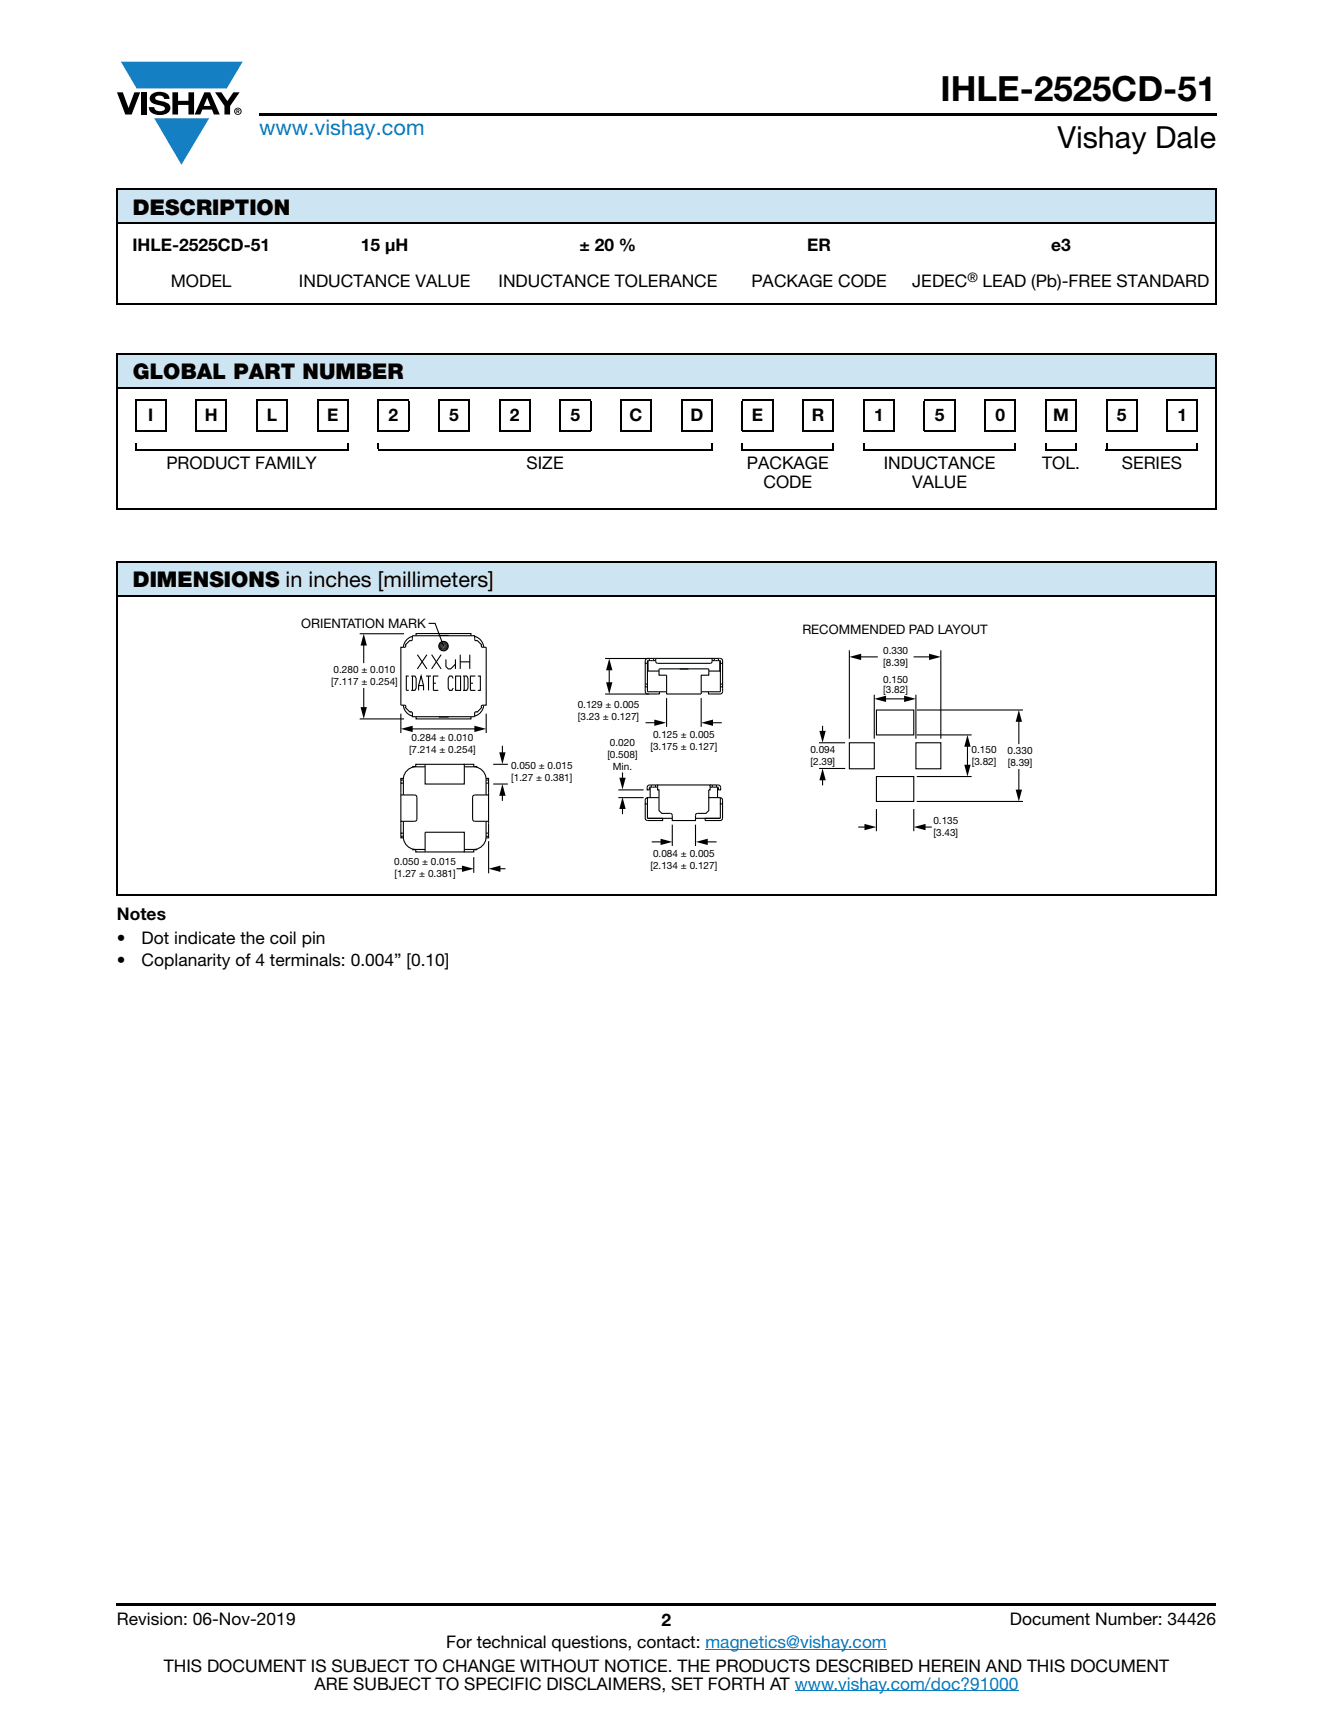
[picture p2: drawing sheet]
<svg xmlns="http://www.w3.org/2000/svg" width="216mm" height="279mm" viewBox="0 0 216 279" stroke-linecap="round" stroke-linejoin="round" font-family="sans-serif">
<g fill="#147fc3">
<path d="M19.6 10h19.7l-2.6 4.3h-1.1h-13.5z"/>
<path d="M25 19.2h8.9l-4.5 7.5z"/>
</g>
<g fill="#000">
<path d="M18.9 15h1l.9 2.5 1-2.5h.9l-1.4 3.6h-1zM22.9 15h.9v3.6h-.9zM24.6 15.3a2.1 2.1 0 0 1 2.8 .3l.1 .4h-.9a.79 .79 0 0 0-.7-.5 .79 .79 0 0 0-.8 .4l.3 .3 1 .2a1.08 1.08 0 0 1 1 .6 1.08 1.08 0 0 1-.1 1.2 2.28 2.28 0 0 1-3.1-.4l-.1-.4h.9a.96 .96 0 0 0 .8 .6 .96 .96 0 0 0 .9-.4 1.31 1.31 0 0 0-1.2-.6 1.03 1.03 0 0 1-1.1-.6 1.03 1.03 0 0 1 .2-1.1zM27.9 15h.9v1.3h1.7v-1.3h.9v3.6h-.9v-1.6h-1.7v1.6h-.9zM34.8 15h1.1l.9 1.4 1-1.4h1l-1.5 2.2v1.4h-.9v-1.4z"/>
<path d="M33.6 15.9l.5 1.3h-1.1zM33.1 15l-1.6 3.6h1l.3-.8h1.5l.3 .8h1l-1.6-3.6z"/>
<path d="M38.4 17.8h.2v.2h-.2zM38.3 17.7v.7h.1v-.3l.3 .3h.1l-.2-.3 .2-.2-.1-.2z"/>
<path d="M38.1 18a.46 .46 0 0 1 .9 0 .46 .46 0 0 1-.9 0zM37.9 18a.6 .6 0 0 0 1.2 0 .6 .6 0 0 0-1.2 0z"/>
</g>
<path d="M42 18.6h155M18.9 260h178.1" fill="none" stroke="#000" stroke-width=".36"/>
<path d="M114.3 267.3h29.3M128.7 274h36.3" fill="none" stroke="#067ec4" stroke-width=".16"/>
<g fill="#cde5f3">
<path d="M18.9 30.7h178.1v5.5h-178.1z"/>
<path d="M18.9 57.4h178.1v5.5h-178.1z"/>
<path d="M18.9 91h178.1v5.5h-178.1z"/>
</g>
<g fill="none" stroke="#000" stroke-width=".17">
<path d="M18.9 30.7h178.1M18.9 36.2h178.1M18.9 30.8v18.4M197 30.8v18.4M18.9 49.3h178.1M18.9 57.4h178.1M18.9 57.5v25M197 57.5v25M18.9 62.9h178.1M21.9 64.9h5M21.9 69.9h5M21.9 72.9h34.5"/>
<path d="M21.9 65v4.8M26.9 65v4.8M31.7 64.9h5.1M31.7 69.9h5.1M31.8 65v4.8M36.7 65v4.8M41.5 64.9h5.1M41.5 69.9h5.1M41.6 65v4.8M46.5 65v4.8M51.4 64.9h5M51.4 69.9h5"/>
<path d="M51.4 65v4.8M56.3 65v4.8M61.2 64.9h5.1M61.2 69.9h5.1M61.2 72.9h54.2M61.3 65v4.8M66.2 65v4.8M71 64.9h5.1M71 69.9h5.1M71.1 65v4.8M76 65v4.8M80.8 64.9h5.1"/>
<path d="M80.8 69.9h5.1M80.9 65v4.8M85.8 65v4.8M90.7 64.9h5.1M90.7 69.9h5.1M90.7 65v4.8M95.7 65v4.8M100.5 64.9h5.1M100.5 69.9h5.1M100.6 65v4.8M105.5 65v4.8M110.3 64.9h5.1"/>
<path d="M110.3 69.9h5.1M110.4 65v4.8M115.3 65v4.8M120.1 64.9h5.1M120.1 69.9h5.1M120.1 72.9h15M120.2 65v4.8M125.2 65v4.8M130 64.9h5.1M130 69.9h5.1M130.1 65v4.8M135 65v4.8"/>
<path d="M139.8 64.9h5.1M139.8 69.9h5.1M139.8 72.9h24.7M139.9 65v4.8M144.8 65v4.8M149.6 64.9h5.1M149.6 69.9h5.1M149.7 65v4.8M154.6 65v4.8M159.5 64.9h5M159.5 69.9h5M159.6 65v4.8"/>
<path d="M164.5 65v4.8M169.3 64.9h5.1M169.3 69.9h5.1M169.3 72.9h5.1M169.4 65v4.8M174.3 65v4.8M179.1 64.9h5.1M179.1 69.9h5.1M179.1 72.9h14.9M179.2 65v4.8M184.1 65v4.8M189 64.9h5"/>
<path d="M189 69.9h5M189 65v4.8M194 65v4.8M18.9 82.6h178.1M18.9 91h178.1M18.9 96.5h178.1M18.9 91.1v53.9M197 91.1v53.9M18.9 145.1h178.1"/>
</g>
<path d="M21.9 71.9h.1v.9h-.1zM56.3 71.9h.1v.9h-.1zM61.2 71.9h.1v.9h-.1zM115.2 71.9h.2v.9h-.2zM120.1 71.9h.2v.9h-.2zM134.9 71.9h.2v.9h-.2zM139.8 71.9h.2v.9h-.2zM164.4 71.9h.1v.9h-.1zM169.3 71.9h.2v.9h-.2zM174.2 71.9h.2v.9h-.2zM179.1 71.9h.2v.9h-.2zM193.9 71.9h.1v.9h-.1z" fill="#000"/>
<path d="M48.8 100h118.4v42.5h-118.4z" fill="#fff"/>
<g fill="none" stroke="#000" stroke-width=".18">
<path d="M58.3 102.7h7.1M58.3 116.5h7.1M58.9 104.3v3.2M58.9 111.5v3.4M64.9 115.7v3.1M65.3 114.3a1.99 1.99 0 0 0 1.5 1.7M65.4 104.9l.3-.1v-.3l.7-.7h.3l.1-.8h10.1v.8h.4l.7 .7v.1a.26 .26 0 0 0 0 .3 .26 .26 0 0 0 .3 0h.4v9.4h-.6l-.1 .1v.3l-.7 .7h-.4v.8h-10.1v-.8h-.4l-.7-.7v-.3l-.3-.1M65.4 104.9h-.5v9.4h.5M66.2 109.6h-.4v2.3h.4M66.5 118.1h10.7M66.6 109.6h.6l.2 .3v1.6l-.2 .4h-.6M66.8 103.1a1.98 1.98 0 0 0-1.5 1.8"/>
<path d="M66.8 109.6v2.3M67.4 116.2v.3h8.9v-.3M67.4 103v-.3h8.9v.3M67.6 106.1l1.5 2.3M67.8 111.9v-.8l.4-1.5 .4 1.5v.8M67.8 111.1h.8M69 109.6h.8M69.1 106.1l-1.5 2.3M69.4 109.6v2.3M69.4 101h1.1l1.3 3.7M69.9 106.1l1.5 2.3M70.2 110.7h.4"/>
<path d="M71 109.6h-.8v2.3h.8M71.1 116.2h1.5M71.1 103h1.5M71.4 106.1l-1.5 2.3M72.2 106.9v1.1l.4 .4h.4l.8-.8M73.4 109.9l-.2-.3h-.4l-.2 .3v1.6l.2 .4h.4l.2-.4M73.8 106.9v1.5M73.8 109.6h.8v2.3h-.8zM74.5 106.1v2.3M74.5 107.3h1.6M75 109.6h.6l.2 .3v1.6l-.2 .4h-.6M75.2 109.6v2.3"/>
<path d="M76.1 106.1v2.3M76.2 110.7h.4M76.9 103.1a1.97 1.97 0 0 1 1.5 1.8M77 109.6h-.8v2.3h.8M77.4 109.6h.4v2.3h-.4M78.4 114.3l-.1 .3a1.95 1.95 0 0 1-1.4 1.4M78.7 115.7v3.1M98 106.7h7.1M98 112.5h7.1M98.7 108.3v2.6M104.5 111.3v.9l.3 .3h2v-.4M104.5 110.9h.4"/>
<path d="M104.5 107.5v3.4M104.5 110.9v.4h.4M104.5 117.1h1.8M105 107.1v1.7M105.2 107.1h-.3v1.7M105.2 106.7v.4h1M105.9 106.7v.4M106.2 106.7h9.1v.5l-.1 .2-.2 .1h-8.5l-.3-.2zM106.2 106.7l-1.5 .1-.2 .2v.5h.4M106.8 108.4h8v1h-1.2v3.1h-5.6v-3.1h-1.3v-1M106.8 108.8h-1.9v3.3h3.1M108 113.1v4.7"/>
<path d="M111.4 108.4h-1.3M113.6 113.1v4.7M114.8 108.8h1.9v3.3h-3.1M115.1 117.1h1.8M115.3 106.7l1.6 .1 .1 .2v.5h-.3v-.4h-.3M115.7 106.7v.4M116.4 106.7v.4h-1.1M116.6 107.1v1.7M116.7 107.5v1.3M117 111.3v.9l-.2 .3h-2v-.4M117 107.5v3.4h-.3M117 110.9v.4h-.3"/>
<path d="M133.2 117.6v1.2M137.6 105.4v14.3M139.1 106.5h3.1M141.6 112.6v7.1M142 115.1h6v4h-6zM143.2 113.3h3.6M148 106.5h2.8M148.3 112.6v7.1M148.5 119.1h8.9M148.5 115.1h17.2M152.4 105.4v14.3M165 116.6v4"/>
<path d="M64.9 128.8h2.3l.3 .3v3.7l-.2 .3h-2.4zM64.9 133.1v1.9M64.9 135.5h.4M64.9 135.5v.3h.4M65.3 126.1l-.4 .1v.2M65.3 133.1v2.5a2.04 2.04 0 0 0 2.1 2.1h1.5M65.3 135.8h.1M65.3 135h-.4v.5M65.3 126.9h-.4v1.9M65.3 126.4h-.4v.5M66.8 137.6v.1h.5M67.3 137.7v.4h1.6"/>
<path d="M67.3 124.2h-.5v.1M67.3 124.3h.1M67.3 137.7h.1M68.9 134.9h6.3v3.2h-6.3zM68.9 123.9h6.3v3.2h-6.3zM68.9 124.3a3.2 3.2 0 0 0-3.1 .8l-.4 .9-.1 2.8M68.9 123.9h-1.6v.4M75.2 124.3a3.2 3.2 0 0 1 3.1 .8l.4 .9v2.8M75.2 123.9h1.5v.4M76.6 128.9l.3-.1h2.2v4.3h-2.2l-.3-.2-.1-3.7zM76.7 138.9v2.6M76.7 124.2h.5v.1"/>
<path d="M76.7 137.7v.4h-1.5M76.7 124.3h.1M76.7 137.7h.1M77.2 137.6v.1h-.5M78.7 126.1l.4 .1v.2M78.7 133.1v2.5a2.03 2.03 0 0 1-2 2.1h-1.5M78.7 135.8h.1M78.7 135h.4M78.7 126.9h.4v1.9M78.7 126.4h.4v.5M79.1 135v.5h-.4M79.1 135.5v.3h-.4"/>
<path d="M79.1 133.1v1.9M79.1 136.3v5.2M79.9 123.9h2.4M79.9 127.1h2.4M81.4 120.9v1.4M81.4 128.6v1.2M100.2 128h4M100.2 129.3h4M100.8 130.8v1.2M100.8 125.2v1.2M104.5 130.3v2.3l.2 .3 2.6 .1v-.4M104.6 129.4l.3-.1v1h-.4z"/>
<path d="M104.9 129.3h1.8M104.9 129.3h.1M104.9 130.3v2.3h4M105.3 127.6v1.7M105.5 127.2v.4M105.6 136.4h1.7M106.2 127.2v.4M106.5 127.2l-1.5 .1-.2 .2v.5h.4v-.4h1.3M106.5 127.2h8.5v.8h-.2v3.4l-.5 .4h-1.3l-.3 .1-.1 1.1h-3.7l-.1-1.1-.2-.1h-1.4l-.5-.4v-3.4h-.2zM108.9 133.6v3.5M112.6 133.6v3.5M114.3 136.4h1.8"/>
<path d="M114.8 129.3h1.9M115 127.2l1.6 .1 .1 .2v.5h-.3l-.1-.4h-1.3M115.4 127.2v.4M116 127.2v.4M116.2 127.6v1.7M116.7 129.3h.1M116.7 130.3v2.3h-4.1M116.7 129.3l.2 .1 .1 .3-.1 3.1-.3 .2h-2.4v-.4h2.4M116.7 129.3v1h.3M116.7 129.7h.1M132.6 120.4h4.3M132.7 124.5h4.2"/>
<path d="M133.2 126.1v1.2M137.6 120.4h4v4.2h-4zM139 134h1.4M142 125.9h6v4h-6zM142 131.1v3.6M148 131.1v3.6M148.3 120.4h4.1v4.2h-4.1zM148.5 125.8h8.9M148.5 129.9h17.2M149.6 134h1.3M156.7 120.7v3.6M165 124.6v3.7"/>
<path d="M73.9 140.8h1.3M80.7 140.8h1.2"/>
<circle cx="71.8" cy="104.7" r=".77"/>
</g>
<g fill="#000">
<path d="M58.9 102.7l.5 1.9h-1zM58.4 114.6h1l-.5 1.9zM64.9 118.1l1.9-.5v1zM76.8 117.6l1.9 .5-1.9 .5zM98.7 106.7l.5 1.9h-1zM98.2 110.6h1l-.5 1.9zM106 116.6l1.9 .5-1.9 .5zM113.6 117.1l1.9-.5v1zM132.7 118.4h1l-.5 2zM137.6 106.5l1.9-.6v1.1zM141.6 113.3l1.9-.6v1.1zM146.4 112.7l1.9 .6-1.9 .5z"/>
<path d="M150.5 105.9l1.9 .6-1.9 .5zM165 115.1l.5 1.9h-1zM81.4 127.1l.5 1.9h-1zM80.9 121.9h1l-.5 1.9zM100.3 126h1l-.5 2zM100.8 129.2l.5 1.9h-1zM107 135.9l1.9 .5-1.9 .6zM112.7 136.4l1.9-.5v1.1zM133.2 124.5l.5 2h-1zM140 133.5l1.9 .5-1.9 .6zM148 134l1.9-.5v1zM156.2 123.9h1l-.5 2z"/>
<path d="M156.7 119.1l.5 1.9h-1zM164.5 128h1l-.5 1.9zM74.8 140.3l1.9 .5-1.9 .5zM79.1 140.8l2-.5v1z"/>
</g>
<g fill="#000">
<path d="M71.1 104.7h.7l-.7 .2zM71.1 104.5l.7 .2h-.7zM71.1 104.9l.7-.2-.6 .4zM71.2 104.4l.6 .3-.7-.2zM71.2 105.1l.6-.4-.5 .5zM71.3 104.2l.5 .5-.6-.3zM71.3 105.2l.5-.5-.3 .7zM71.3 104.2l.2-.1 .3 .6zM71.8 104.7l-.2 .7h-.1zM71.5 104.1l.1-.1 .2 .7zM71.8 104.7v.8l-.2-.1zM71.6 104h.2v.7z"/>
<path d="M71.8 104.7l.2 .7-.2 .1zM71.8 104h.2l-.2 .7zM71.8 104.7l.4 .7h-.2zM72 104l.2 .1-.4 .6zM71.8 104.7l.6 .5-.2 .2zM72.2 104.1l.2 .1-.6 .5zM71.8 104.7l.7 .4-.1 .1zM72.4 104.2l.1 .2-.7 .3zM71.8 104.7l.8 .2-.1 .2zM71.8 104.7l.7-.3 .1 .1zM71.8 104.7h.8v.2zM71.8 104.7l.8-.2v.2z"/>
</g>
<text font-size="5.6" x="152.3" y="16.4">IHLE-2525CD-51</text>
<text font-size="4.9" x="171.3" y="24">Vishay Dale</text>
<text font-size="3.5" fill="#067ec4" x="42" y="21.9">www.vishay.com</text>
<g font-size="3.5">
<text x="21.5" y="34.8">DESCRIPTION</text>
<text x="21.5" y="61.5">GLOBAL PART NUMBER</text>
<text x="21.5" y="95.1">DIMENSIONS in inches [millimeters]</text>
</g>
<g font-size="2.8">
<text x="21.4" y="40.7">IHLE-2525CD-51</text>
<text x="58.4" y="40.7">15 μH</text>
<text x="93.9" y="40.7">± 20 %</text>
<text x="130.7" y="40.7">ER</text>
<text x="170.2" y="40.7">e3</text>
<text x="27.7" y="46.5">MODEL</text>
<text x="48.4" y="46.5">INDUCTANCE VALUE</text>
<text x="80.7" y="46.5">INDUCTANCE TOLERANCE</text>
<text x="121.7" y="46.5">PACKAGE CODE</text>
<text x="147.8" y="46.5">JEDEC</text>
<text x="159.2" y="46.5">LEAD (Pb)-FREE STANDARD</text>
<text x="24" y="68.3">I</text>
<text x="33.2" y="68.3">H</text>
<text x="43.2" y="68.3">L</text>
<text x="53" y="68.3">E</text>
<text x="62.9" y="68.3">2</text>
<text x="72.8" y="68.3">5</text>
<text x="82.6" y="68.3">2</text>
<text x="92.4" y="68.3">5</text>
<text x="102" y="68.3">C</text>
<text x="111.8" y="68.3">D</text>
<text x="121.8" y="68.3">E</text>
<text x="131.5" y="68.3">R</text>
<text x="141.6" y="68.3">1</text>
<text x="151.4" y="68.3">5</text>
<text x="161.2" y="68.3">0</text>
<text x="170.6" y="68.3">M</text>
<text x="180.9" y="68.3">5</text>
<text x="190.7" y="68.3">1</text>
<text x="26.9" y="76">PRODUCT FAMILY</text>
<text x="85.3" y="76">SIZE</text>
<text x="121" y="76">PACKAGE</text>
<text x="143.1" y="76">INDUCTANCE</text>
<text x="168.8" y="76">TOL.</text>
<text x="181.7" y="76">SERIES</text>
<text x="123.7" y="79.2">CODE</text>
<text x="147.7" y="79.2">VALUE</text>
<text x="18.9" y="149.1">Notes</text>
<text x="18.9" y="153">•</text>
<text x="22.9" y="153">Dot indicate the coil pin</text>
<text x="18.9" y="156.5">•</text>
<text x="22.9" y="156.5">Coplanarity of 4 terminals: 0.004” [0.10]</text>
<text x="18.9" y="263.3">Revision: 06-Nov-2019</text>
<text x="107.2" y="263.6">2</text>
<text x="163.6" y="263.3">Document Number: 34426</text>
<text x="72.3" y="267.1">For technical questions, contact: magnetics@vishay.com</text>
<text x="26.5" y="271">THIS DOCUMENT IS SUBJECT TO CHANGE WITHOUT NOTICE. THE PRODUCTS DESCRIBED HEREIN AND THIS DOCUMENT</text>
<text x="50.9" y="273.8">ARE SUBJECT TO SPECIFIC DISCLAIMERS, SET FORTH AT www.vishay.com/doc?91000</text>
</g>
<text font-size="2.1" x="156.7" y="45.7">®</text>
<g font-size="2.1" fill="#000001">
<text x="48.8" y="101.8">ORIENTATION MARK</text>
<text x="130" y="102.7">RECOMMENDED PAD LAYOUT</text>
</g>
<g font-size="1.6" fill="#000001">
<text x="143" y="106">0.330</text>
<text x="143.1" y="107.9">[8.39]</text>
<text x="53.6" y="111.1">[7.117 ± 0.254]</text>
<text x="54" y="109.1">0.280 ± 0.010</text>
<text x="143" y="110.7">0.150</text>
<text x="143.1" y="112.3">[3.82]</text>
<text x="93.6" y="114.7">0.129 ± 0.005</text>
<text x="93.6" y="116.7">[3.23 ± 0.127]</text>
<text x="105.8" y="119.6">0.125 ± 0.005</text>
<text x="66.2" y="122">[7.214 ± 0.254]</text>
<text x="66.7" y="120">0.284 ± 0.010</text>
<text x="82.8" y="124.7">0.050 ± 0.015</text>
<text x="98.4" y="122.9">[0.508]</text>
<text x="98.8" y="120.9">0.020</text>
<text x="99.3" y="124.8">Min.</text>
<text x="105.4" y="121.5">[3.175 ± 0.127]</text>
<text x="131.3" y="122.1">0.094</text>
<text x="131.3" y="124">[2.39]</text>
<text x="157.4" y="122">0.150</text>
<text x="157.4" y="123.9">[3.82]</text>
<text x="163.2" y="122.2">0.330</text>
<text x="163.2" y="124.1">[8.39]</text>
<text x="82.8" y="126.6">[1.27 ± 0.381]</text>
<text x="151.2" y="133.6">0.135</text>
<text x="151.2" y="135.5">[3.43]</text>
<text x="63.9" y="140.2">0.050 ± 0.015</text>
<text x="63.9" y="142.2">[1.27 ± 0.381]</text>
<text x="105.4" y="140.9">[2.134 ± 0.127]</text>
<text x="105.8" y="138.9">0.084 ± 0.005</text>
</g>
</svg>
